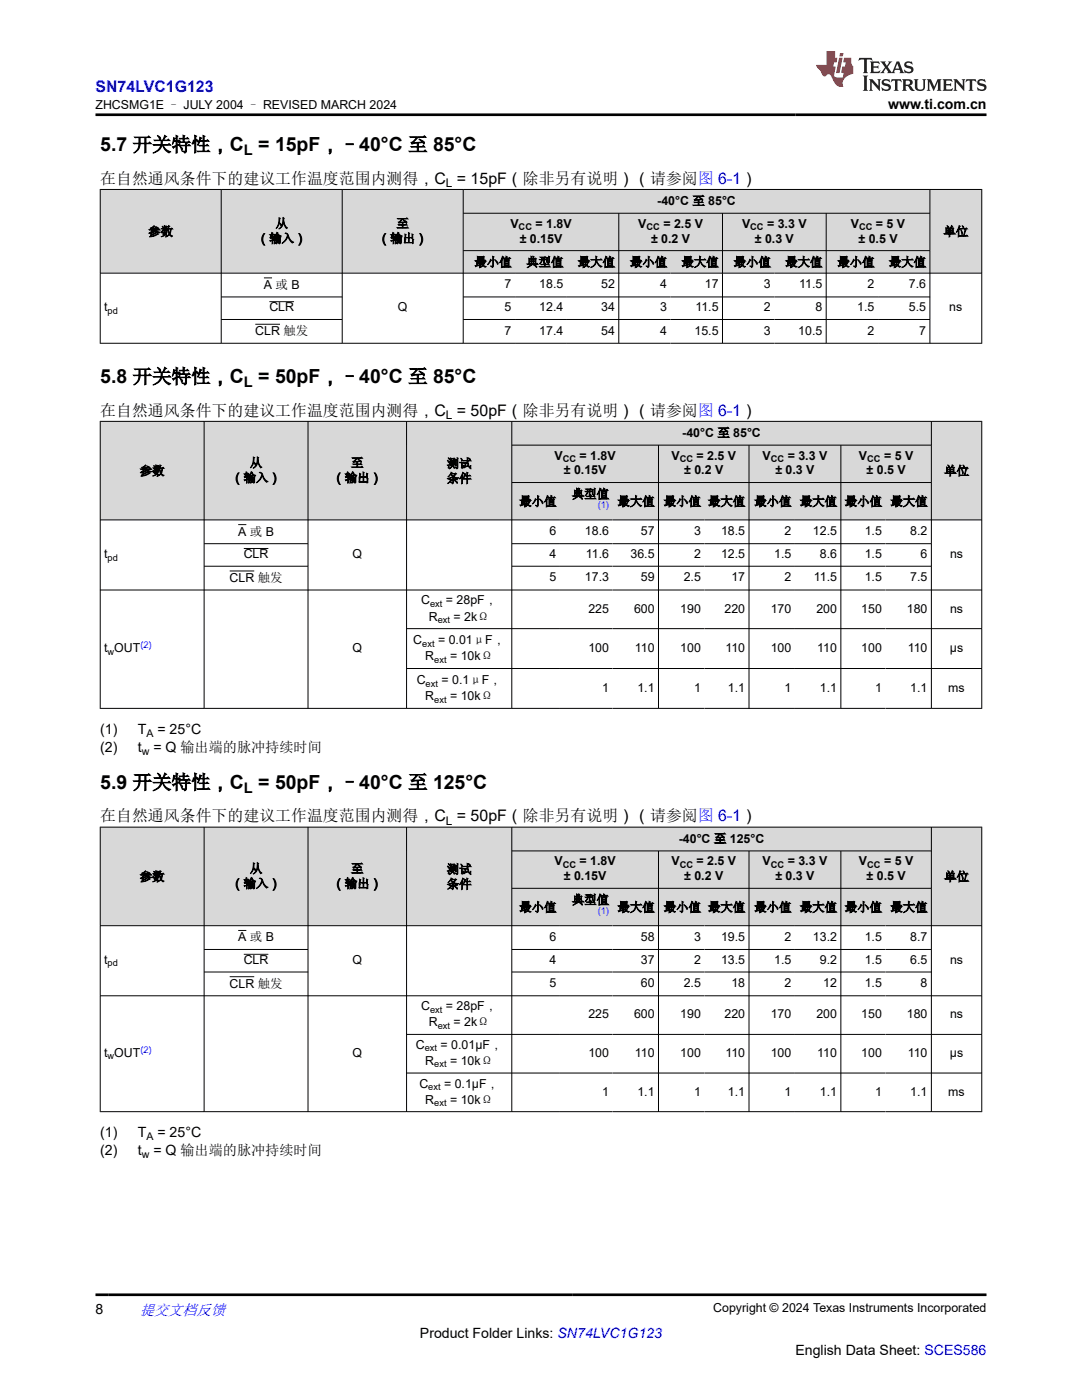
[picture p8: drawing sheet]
<svg xmlns="http://www.w3.org/2000/svg" width="216mm" height="279mm" viewBox="0 0 216 279" stroke-linecap="round" stroke-linejoin="round" font-family="sans-serif">
<g fill="#d8d8d8">
<path d="M20 37.8h175.9v4.8h-175.9z" fill-rule="evenodd"/>
<path d="M20.1 37.9h24v16.6h-24z" fill-rule="evenodd"/>
<path d="M44.2 37.9h24v16.6h-24z" fill-rule="evenodd"/>
<path d="M68.3 37.9h24.1v16.6h-24.1z" fill-rule="evenodd"/>
<path d="M92.5 37.9h93v4.6h-93z" fill-rule="evenodd"/>
<path d="M185.6 37.9h10.2v16.6h-10.2z" fill-rule="evenodd"/>
<path d="M92.5 42.6h30.9v7.4h-30.9z" fill-rule="evenodd"/>
<path d="M123.5 42.6h20.6v7.4h-20.6z" fill-rule="evenodd"/>
<path d="M144.2 42.6h20.6v7.4h-20.6z" fill-rule="evenodd"/>
<path d="M164.9 42.6h20.6v7.4h-20.6z" fill-rule="evenodd"/>
<path d="M92.5 50.1h10.3v4.4h-10.3z" fill-rule="evenodd"/>
<path d="M102.8 50.1h10.3v4.4h-10.3z" fill-rule="evenodd"/>
<path d="M113.1 50.1h10.3v4.4h-10.3z" fill-rule="evenodd"/>
<path d="M123.5 50.1h10.3v4.4h-10.3z" fill-rule="evenodd"/>
<path d="M133.8 50.1h10.3v4.4h-10.3z" fill-rule="evenodd"/>
<path d="M144.2 50.1h10.3v4.4h-10.3z" fill-rule="evenodd"/>
<path d="M154.5 50.1h10.3v4.4h-10.3z" fill-rule="evenodd"/>
<path d="M164.9 50.1h10.3v4.4h-10.3z" fill-rule="evenodd"/>
<path d="M175.2 50.1h10.3v4.4h-10.3z" fill-rule="evenodd"/>
</g>
<g fill="none" stroke="#000" stroke-width=".2">
<path d="M19.9 37.8h176.1M20 37.7v30.9M44.1 37.7v30.9M68.3 37.7v30.9M92.4 37.7v30.9M185.6 37.7v30.9M195.9 37.7v30.9M19.9 54.5h176.1M44.1 59.3h24.2M52.6 55.5h1.7M92.4 42.6h93.2M92.4 50h93.2"/>
<path d="M92.4 59.3h93.2M123.5 42.6v26M144.2 42.6v26M164.9 42.6v26M19.9 68.5h176.1M44.1 63.8h24.2M50.9 64.7h5M53.7 60.2h5M92.4 63.8h93.2"/>
</g>
<g fill="#d8d8d8">
<path d="M20 84.1h175.9v4.7h-175.9z" fill-rule="evenodd"/>
<path d="M20.1 84.2h20.6v19.5h-20.6z" fill-rule="evenodd"/>
<path d="M40.8 84.2h20.6v19.5h-20.6z" fill-rule="evenodd"/>
<path d="M61.5 84.2h19.6v19.5h-19.6z" fill-rule="evenodd"/>
<path d="M81.2 84.2h20.9v19.5h-20.9z" fill-rule="evenodd"/>
<path d="M102.2 84.2h83.6v4.6h-83.6z" fill-rule="evenodd"/>
<path d="M185.9 84.2h9.9v19.5h-9.9z" fill-rule="evenodd"/>
<path d="M102.2 88.9h29.1v7.3h-29.1z" fill-rule="evenodd"/>
<path d="M131.5 88.9h17.9v7.3h-17.9z" fill-rule="evenodd"/>
<path d="M149.5 88.9h18.2v7.3h-18.2z" fill-rule="evenodd"/>
<path d="M167.8 88.9h18v7.3h-18z" fill-rule="evenodd"/>
<path d="M102.2 96.4h9.5v7.3h-9.5z" fill-rule="evenodd"/>
<path d="M111.7 96.4h10.5v7.3h-10.5z" fill-rule="evenodd"/>
<path d="M122.2 96.4h9.1v7.3h-9.1z" fill-rule="evenodd"/>
<path d="M131.5 96.4h9.1v7.3h-9.1z" fill-rule="evenodd"/>
<path d="M140.6 96.4h8.8v7.3h-8.8z" fill-rule="evenodd"/>
<path d="M149.5 96.4h9.1v7.3h-9.1z" fill-rule="evenodd"/>
<path d="M158.6 96.4h9.1v7.3h-9.1z" fill-rule="evenodd"/>
<path d="M167.8 96.4h8.9v7.3h-8.9z" fill-rule="evenodd"/>
<path d="M176.7 96.4h9.1v7.3h-9.1z" fill-rule="evenodd"/>
</g>
<g fill="none" stroke="#000" stroke-width=".2">
<path d="M19.9 84.1h176.1M20 84v57.4M40.7 84v57.4M61.5 84v57.4M81.1 84v57.4M102.1 84v57.4M102.1 88.8h83.8M102.1 96.3h83.8M131.4 88.8v52.6M149.5 88.8v52.6M167.8 88.8v52.6M185.8 84v57.4"/>
<path d="M195.9 84v57.4M19.9 103.8h176.1M19.9 117.7h176.1M40.7 108.5h20.8M40.7 113h20.8M45.8 114h5M47.5 104.7h1.7M48.6 109.5h5M102.1 108.5h83.8M102.1 113h83.8M81.1 125.5h114.9M81.1 133.4h114.9"/>
<path d="M19.9 141.4h176.1"/>
</g>
<g fill="#d8d8d8">
<path d="M20 165.1h175.9v4.7h-175.9z" fill-rule="evenodd"/>
<path d="M20.1 165.1h20.6v19.6h-20.6z" fill-rule="evenodd"/>
<path d="M40.8 165.1h20.6v19.6h-20.6z" fill-rule="evenodd"/>
<path d="M61.5 165.1h19.6v19.6h-19.6z" fill-rule="evenodd"/>
<path d="M81.2 165.1h20.9v19.6h-20.9z" fill-rule="evenodd"/>
<path d="M102.2 165.1h83.6v4.7h-83.6z" fill-rule="evenodd"/>
<path d="M185.9 165.1h9.9v19.6h-9.9z" fill-rule="evenodd"/>
<path d="M102.2 169.9h29.1v7.3h-29.1z" fill-rule="evenodd"/>
<path d="M131.5 169.9h17.9v7.3h-17.9z" fill-rule="evenodd"/>
<path d="M149.5 169.9h18.2v7.3h-18.2z" fill-rule="evenodd"/>
<path d="M167.8 169.9h18v7.3h-18z" fill-rule="evenodd"/>
<path d="M102.2 177.3h9.5v7.4h-9.5z" fill-rule="evenodd"/>
<path d="M111.7 177.3h10.5v7.4h-10.5z" fill-rule="evenodd"/>
<path d="M122.2 177.3h9.1v7.4h-9.1z" fill-rule="evenodd"/>
<path d="M131.5 177.3h9.1v7.4h-9.1z" fill-rule="evenodd"/>
<path d="M140.6 177.3h8.8v7.4h-8.8z" fill-rule="evenodd"/>
<path d="M149.5 177.3h9.1v7.4h-9.1z" fill-rule="evenodd"/>
<path d="M158.6 177.3h9.1v7.4h-9.1z" fill-rule="evenodd"/>
<path d="M167.8 177.3h8.9v7.4h-8.9z" fill-rule="evenodd"/>
<path d="M176.7 177.3h9.1v7.4h-9.1z" fill-rule="evenodd"/>
</g>
<g fill="none" stroke="#000" stroke-width=".2">
<path d="M19.9 165.1h176.1M20 165v56.9M40.7 165v56.9M61.5 165v56.9M81.1 165v56.9M102.1 165v56.9M102.1 169.8h83.8M102.1 177.3h83.8M131.4 169.8v52.1M149.5 169.8v52.1M167.8 169.8v52.1M185.8 165v56.9"/>
<path d="M195.9 165v56.9M19.9 184.7h176.1M19.9 198.7h176.1M40.7 189.5h20.8M40.7 194h20.8M45.8 194.9h5M47.5 185.7h1.7M48.6 190.4h5M102.1 189.5h83.8M102.1 194h83.8M81.1 206.4h114.9M81.1 214.1h114.9"/>
<path d="M19.9 221.9h176.1"/>
</g>
<path d="M171.5 11.6l-.2 .5 .5-.2h.6v.1v2.2l-.2 .4h1l-.2-.4v-2.2v-.1h.5l.5 .2-.1-.5zM173.6 12.3l.2 .4v1.5l-.2 .4h1.9l.1-.6a1.08 1.08 0 0 1-1.3 .2v-.7h.6l.4 .2v-.7l-.4 .2h-.6v-.5l.2-.2a1 1 0 0 1 1 .3l-.1-.5zM175.7 12.3l.9 1.1-1 1.2h.9l-.2-.2 .5-.8 .4 .8-.2 .2h1.6l-.2-.2 .2-.5h.9l.1 .5-.1 .2h.9l-.2-.3-.8-2h-.5l-.9 2.2-.9-1.1 .9-1.1h-.8l.2 .2-.4 .6-.4-.6 .2-.2zM179 12.7l.4 1h-.7zM180.7 12.4a.65 .65 0 0 0-.2 .7 .65 .65 0 0 0 .6 .5l.6 .1 .1 .3a.79 .79 0 0 1-.7 .4 .79 .79 0 0 1-.7-.5l.1 .7 .2-.1a.93 .93 0 0 0 1.1 .1 .93 .93 0 0 0 .4-1 1.46 1.46 0 0 0-1.2-.6l-.1-.3a1.09 1.09 0 0 1 1.2 .2l-.2-.6-.1 .1-.5-.2zM172.2 15.1l.2 .4v2.2l-.2 .4h1l-.2-.4v-2.2l.2-.4zM173.4 15.8l.2 .4v1.5l-.2 .4h.8l-.3-.4 .1-1.3 1.6 1.8v-2l.2-.4h-.7l.1 .2 .1 1.1-1.2-1.3zM176.2 15.9a.65 .65 0 0 0-.2 .8 .65 .65 0 0 0 .6 .4l.6 .2 .1 .2a.79 .79 0 0 1-.7 .4 .79 .79 0 0 1-.7-.5l.1 .7 .2-.1a.93 .93 0 0 0 1.1 .1 .93 .93 0 0 0 .4-.9 1.46 1.46 0 0 0-1.2-.6l-.1-.4a1.09 1.09 0 0 1 1.2 .2l-.1-.6-.2 .1-.5-.1zM177.9 15.8l-.1 .6a.63 .63 0 0 1 .8-.3v1.6l-.3 .4h1l-.2-.4v-1.6a.66 .66 0 0 1 .8 .3l-.1-.6zM180 15.8l.2 .4v1.5l-.2 .4h1l-.2-.2-.1-.7h.5l.1 .2a.79 .79 0 0 0 1.2 .6l-1-.9a.61 .61 0 0 0 .6-.6 .61 .61 0 0 0-.5-.7zM180.8 16.1h.1a.47 .47 0 0 1 .5 .1 .47 .47 0 0 1 .1 .5l-.1 .1-.7 .1zM182.3 15.8l.2 .2a2.27 2.27 0 0 0 .4 2 1.04 1.04 0 0 0 1.7-.7v-1.3l.2-.2h-.8l.2 .4v1.1a.6 .6 0 0 1-.6 .6 .6 .6 0 0 1-.6-.6v-1.1l.3-.4zM184.9 15.8l.2 .4v1.5l-.2 .4h.8l-.3-.4v-1.4l.9 1.9 .9-1.9v1.4l-.3 .4h1l-.2-.4v-1.5l.2-.4h-.8l-.7 1.5-.6-1.5zM188.1 15.8l.2 .4v1.5l-.2 .4h1.9l.1-.6a1.09 1.09 0 0 1-1.3 .2v-.7h.6l.4 .2v-.6l-.4 .2h-.6v-.6l.2-.1a1.01 1.01 0 0 1 1 .3l-.1-.6zM190.2 15.8l.3 .4v1.5l-.3 .4h.8l-.2-.4v-1.3l1.6 1.8v-2l.2-.4h-.7l.2 .2v1.1l-1.2-1.3zM192.8 15.8l-.1 .6a.63 .63 0 0 1 .8-.3v1.6l-.3 .4h1l-.2-.4v-1.6a.66 .66 0 0 1 .8 .3l-.1-.6zM195.2 15.9a.65 .65 0 0 0-.2 .8 .65 .65 0 0 0 .6 .4l.6 .2 .2 .2a.79 .79 0 0 1-.7 .4 .79 .79 0 0 1-.7-.5l.1 .7 .2-.1a.93 .93 0 0 0 1 .1 .93 .93 0 0 0 .5-.9 1.46 1.46 0 0 0-1.3-.6v-.4a1.09 1.09 0 0 1 1.2 .2l-.2-.6-.2 .1-.5-.1z" fill="#231f20"/>
<path d="M164.9 10.2v2.8h-2l.1 .3 .8 1a.95 .95 0 0 0 1 .9 .59 .59 0 0 1 .5-.4 .59 .59 0 0 1 .5 .4l.4 .7a1.59 1.59 0 0 0 2.1 1.4 1.61 1.61 0 0 1 1-2.3l1-.3-.1-1.5a1.59 1.59 0 0 1-.3-1.7h-1.5l-.2 .9h.6l-.2 .9h-.5l-.2 1v.2l.4 .1-.1 .9h-.7a.73 .73 0 0 1-1-.7l.3-1.5h-.5l.1-.9h.5l.2-.9h-.5v-1.3zM167.4 11.5l-.6 3.1h.7l.6-3.1zM167.6 10.6l-.1 .6h.7l.1-.6z" fill="#ed1c24"/>
<path d="M19 22.9h177.8M19 258.4h177.8" fill="none" stroke="#000" stroke-width=".53"/>
<g font-size="3.9">
<text x="20" y="30.2">5.7 开关特性，C</text>
<text x="51.5" y="30.2">= 15pF，–40°C 至 85°C</text>
<text x="20" y="76.5">5.8 开关特性，C</text>
<text x="51.5" y="76.5">= 50pF，–40°C 至 85°C</text>
<text x="20" y="157.4">5.9 开关特性，C</text>
<text x="51.5" y="157.4">= 50pF，–40°C 至 125°C</text>
</g>
<text font-size="3.2" fill="#00f" x="19" y="18.3">SN74LVC1G123</text>
<g font-size="3.2">
<text x="20" y="36.7">在自然通风条件下的建议工作温度范围内测得，C = 15pF（除非另有说明）（请参阅图 6-1）</text>
<text x="20" y="82.9">在自然通风条件下的建议工作温度范围内测得，C = 50pF（除非另有说明）（请参阅图 6-1）</text>
<text x="20" y="163.9">在自然通风条件下的建议工作温度范围内测得，C = 50pF（除非另有说明）（请参阅图 6-1）</text>
</g>
<text font-size="3" fill="#00f" x="27.9" y="262.4">提交文档反馈</text>
<g font-size="2.9">
<text x="48.7" y="31">L</text>
<text x="48.7" y="77.2">L</text>
<text x="48.7" y="158.2">L</text>
</g>
<g font-size="2.8">
<text x="177.2" y="21.7">www.ti.com.cn</text>
<text x="20" y="146.4">(1)</text>
<text x="27.5" y="146.4">T</text>
<text x="31.4" y="146.4">= 25°C</text>
<text x="20" y="150.1">(2)</text>
<text x="27.5" y="150.1">t</text>
<text x="30.6" y="150.1">= Q 输出端的脉冲持续时间</text>
<text x="20" y="226.9">(1)</text>
<text x="27.5" y="226.9">T</text>
<text x="31.4" y="226.9">= 25°C</text>
<text x="20" y="230.6">(2)</text>
<text x="27.5" y="230.6">t</text>
<text x="30.6" y="230.6">= Q 输出端的脉冲持续时间</text>
<text x="19" y="262.1">8</text>
<text x="83.8" y="266.9">Product Folder Links: SN74LVC1G123</text>
<text x="158.7" y="270.3">English Data Sheet: SCES586</text>
</g>
<g font-size="2.5">
<text x="19" y="21.8">ZHCSMG1E – JULY 2004 – REVISED MARCH 2024</text>
<text x="131.1" y="40.9">-40°C 至 85°C</text>
<text x="29.6" y="47.1">参数</text>
<text x="55" y="45.4">从</text>
<text x="79.1" y="45.4">至</text>
<text x="101.8" y="45.4">V</text>
<text x="106.8" y="45.4">= 1.8V</text>
<text x="127.4" y="45.4">V</text>
<text x="132.4" y="45.4">= 2.5 V</text>
<text x="148.1" y="45.4">V</text>
<text x="153.1" y="45.4">= 3.3 V</text>
<text x="169.8" y="45.4">V</text>
<text x="174.8" y="45.4">= 5 V</text>
<text x="188.3" y="47.1">单位</text>
<text x="51.3" y="48.4">（输入）</text>
<text x="75.4" y="48.4">（输出）</text>
<text x="94.7" y="53.2">最小值</text>
<text x="103.7" y="48.4">± 0.15V</text>
<text x="105" y="53.2">典型值</text>
<text x="115.3" y="53.2">最大值</text>
<text x="125.7" y="53.2">最小值</text>
<text x="129.9" y="48.4">± 0.2 V</text>
<text x="136" y="53.2">最大值</text>
<text x="146.4" y="53.2">最小值</text>
<text x="150.6" y="48.4">± 0.3 V</text>
<text x="156.7" y="53.2">最大值</text>
<text x="167.1" y="53.2">最小值</text>
<text x="171.3" y="48.4">± 0.5 V</text>
<text x="177.4" y="53.2">最大值</text>
<text x="52.6" y="57.7">A 或 B</text>
<text x="100.7" y="57.5">7</text>
<text x="107.6" y="57.5">18.5</text>
<text x="120" y="57.5">52</text>
<text x="131.7" y="57.5">4</text>
<text x="140.7" y="57.5">17</text>
<text x="152.4" y="57.5">3</text>
<text x="159.5" y="57.5">11.5</text>
<text x="173.1" y="57.5">2</text>
<text x="181.4" y="57.5">7.6</text>
<text x="20.8" y="62.2">t</text>
<text x="53.7" y="62.2">CLR</text>
<text x="79.4" y="62.2">Q</text>
<text x="100.7" y="62.2">5</text>
<text x="107.6" y="62.2">12.4</text>
<text x="120" y="62.2">34</text>
<text x="131.7" y="62.2">3</text>
<text x="138.8" y="62.2">11.5</text>
<text x="152.4" y="62.2">2</text>
<text x="162.7" y="62.2">8</text>
<text x="171.1" y="62.2">1.5</text>
<text x="181.4" y="62.2">5.5</text>
<text x="189.4" y="62.2">ns</text>
<text x="50.9" y="66.9">CLR 触发</text>
<text x="100.7" y="66.8">7</text>
<text x="107.6" y="66.8">17.4</text>
<text x="120" y="66.8">54</text>
<text x="131.7" y="66.8">4</text>
<text x="138.6" y="66.8">15.5</text>
<text x="152.4" y="66.8">3</text>
<text x="159.3" y="66.8">10.5</text>
<text x="173.1" y="66.8">2</text>
<text x="183.4" y="66.8">7</text>
<text x="136.1" y="87.2">-40°C 至 85°C</text>
<text x="27.9" y="94.8">参数</text>
<text x="49.9" y="93.2">从</text>
<text x="70.1" y="93.2">至</text>
<text x="89.2" y="93.3">测试</text>
<text x="110.6" y="91.7">V</text>
<text x="112.5" y="94.7">± 0.15V</text>
<text x="115.7" y="91.7">= 1.8V</text>
<text x="134" y="91.7">V</text>
<text x="136.5" y="94.7">± 0.2 V</text>
<text x="139" y="91.7">= 2.5 V</text>
<text x="152.2" y="91.7">V</text>
<text x="154.7" y="94.7">± 0.3 V</text>
<text x="157.2" y="91.7">= 3.3 V</text>
<text x="171.4" y="91.7">V</text>
<text x="172.9" y="94.7">± 0.5 V</text>
<text x="176.4" y="91.7">= 5 V</text>
<text x="188.4" y="94.8">单位</text>
<text x="46.2" y="96.2">（输入）</text>
<text x="66.4" y="96.2">（输出）</text>
<text x="89.2" y="96.3">条件</text>
<text x="103.6" y="100.9">最小值</text>
<text x="114.1" y="99.4">典型值</text>
<text x="123.2" y="100.9">最大值</text>
<text x="132.4" y="100.9">最小值</text>
<text x="141.3" y="100.9">最大值</text>
<text x="150.5" y="100.9">最小值</text>
<text x="159.6" y="100.9">最大值</text>
<text x="168.6" y="100.9">最小值</text>
<text x="177.7" y="100.9">最大值</text>
<text x="47.5" y="106.9">A 或 B</text>
<text x="109.7" y="106.8">6</text>
<text x="116.7" y="106.8">18.6</text>
<text x="127.9" y="106.8">57</text>
<text x="138.5" y="106.8">3</text>
<text x="143.9" y="106.8">18.5</text>
<text x="156.5" y="106.8">2</text>
<text x="162.2" y="106.8">12.5</text>
<text x="172.5" y="106.8">1.5</text>
<text x="181.6" y="106.8">8.2</text>
<text x="20.8" y="111.4">t</text>
<text x="48.6" y="111.4">CLR</text>
<text x="70.3" y="111.4">Q</text>
<text x="109.7" y="111.4">4</text>
<text x="116.9" y="111.4">11.6</text>
<text x="125.8" y="111.4">36.5</text>
<text x="138.5" y="111.4">2</text>
<text x="143.9" y="111.4">12.5</text>
<text x="154.5" y="111.4">1.5</text>
<text x="163.6" y="111.4">8.6</text>
<text x="172.5" y="111.4">1.5</text>
<text x="183.7" y="111.4">6</text>
<text x="189.6" y="111.4">ns</text>
<text x="45.8" y="116.1">CLR 触发</text>
<text x="109.7" y="116">5</text>
<text x="116.7" y="116">17.3</text>
<text x="127.9" y="116">59</text>
<text x="136.4" y="116">2.5</text>
<text x="145.9" y="116">17</text>
<text x="156.5" y="116">2</text>
<text x="162.4" y="116">11.5</text>
<text x="172.5" y="116">1.5</text>
<text x="181.6" y="116">7.5</text>
<text x="84" y="120.6">C</text>
<text x="85.6" y="123.8">R</text>
<text x="89" y="120.6">= 28pF，</text>
<text x="90.5" y="123.8">= 2kΩ</text>
<text x="117.4" y="122.2">225</text>
<text x="126.5" y="122.2">600</text>
<text x="135.7" y="122.2">190</text>
<text x="144.6" y="122.2">220</text>
<text x="153.8" y="122.2">170</text>
<text x="162.9" y="122.2">200</text>
<text x="171.9" y="122.2">150</text>
<text x="181" y="122.2">180</text>
<text x="189.6" y="122.2">ns</text>
<text x="20.8" y="130.2">t OUT</text>
<text x="70.3" y="130.2">Q</text>
<text x="82.5" y="128.6">C</text>
<text x="84.9" y="131.8">R</text>
<text x="87.4" y="128.6">= 0.01μF，</text>
<text x="89.8" y="131.8">= 10kΩ</text>
<text x="117.4" y="130.1">100</text>
<text x="126.7" y="130.1">110</text>
<text x="135.7" y="130.1">100</text>
<text x="144.8" y="130.1">110</text>
<text x="153.8" y="130.1">100</text>
<text x="163.1" y="130.1">110</text>
<text x="171.9" y="130.1">100</text>
<text x="181.1" y="130.1">110</text>
<text x="189.5" y="130.1">µs</text>
<text x="83.1" y="136.6">C</text>
<text x="88.1" y="136.6">= 0.1μF，</text>
<text x="84.9" y="139.8">R</text>
<text x="89.8" y="139.8">= 10kΩ</text>
<text x="120.2" y="138">1</text>
<text x="127.2" y="138">1.1</text>
<text x="138.5" y="138">1</text>
<text x="145.3" y="138">1.1</text>
<text x="156.5" y="138">1</text>
<text x="163.6" y="138">1.1</text>
<text x="174.6" y="138">1</text>
<text x="181.6" y="138">1.1</text>
<text x="189.2" y="138">ms</text>
<text x="110.6" y="172.7">V</text>
<text x="115.7" y="172.7">= 1.8V</text>
<text x="134" y="172.7">V</text>
<text x="135.4" y="168.2">-40°C 至 125°C</text>
<text x="139" y="172.7">= 2.5 V</text>
<text x="152.2" y="172.7">V</text>
<text x="157.2" y="172.7">= 3.3 V</text>
<text x="171.4" y="172.7">V</text>
<text x="176.4" y="172.7">= 5 V</text>
<text x="27.9" y="175.8">参数</text>
<text x="46.2" y="177.2">（输入）</text>
<text x="49.9" y="174.2">从</text>
<text x="66.4" y="177.2">（输出）</text>
<text x="70.1" y="174.2">至</text>
<text x="89.2" y="174.3">测试</text>
<text x="89.2" y="177.3">条件</text>
<text x="112.5" y="175.7">± 0.15V</text>
<text x="136.5" y="175.7">± 0.2 V</text>
<text x="154.7" y="175.7">± 0.3 V</text>
<text x="172.9" y="175.7">± 0.5 V</text>
<text x="188.4" y="175.8">单位</text>
<text x="103.6" y="181.9">最小值</text>
<text x="114.1" y="180.4">典型值</text>
<text x="123.2" y="181.9">最大值</text>
<text x="132.4" y="181.9">最小值</text>
<text x="141.3" y="181.9">最大值</text>
<text x="150.5" y="181.9">最小值</text>
<text x="159.6" y="181.9">最大值</text>
<text x="168.6" y="181.9">最小值</text>
<text x="177.7" y="181.9">最大值</text>
<text x="47.5" y="187.9">A 或 B</text>
<text x="109.7" y="187.8">6</text>
<text x="127.9" y="187.8">58</text>
<text x="138.5" y="187.8">3</text>
<text x="143.9" y="187.8">19.5</text>
<text x="156.5" y="187.8">2</text>
<text x="162.2" y="187.8">13.2</text>
<text x="172.5" y="187.8">1.5</text>
<text x="181.6" y="187.8">8.7</text>
<text x="20.8" y="192.4">t</text>
<text x="45.8" y="197.1">CLR 触发</text>
<text x="48.6" y="192.4">CLR</text>
<text x="70.3" y="192.4">Q</text>
<text x="109.7" y="192.4">4</text>
<text x="109.7" y="197">5</text>
<text x="127.9" y="192.4">37</text>
<text x="127.9" y="197">60</text>
<text x="136.4" y="197">2.5</text>
<text x="138.5" y="192.4">2</text>
<text x="143.9" y="192.4">13.5</text>
<text x="145.9" y="197">18</text>
<text x="154.5" y="192.4">1.5</text>
<text x="156.5" y="197">2</text>
<text x="163.6" y="192.4">9.2</text>
<text x="164.3" y="197">12</text>
<text x="172.5" y="192.4">1.5</text>
<text x="172.5" y="197">1.5</text>
<text x="181.6" y="192.4">6.5</text>
<text x="183.7" y="197">8</text>
<text x="189.6" y="192.4">ns</text>
<text x="84" y="201.6">C</text>
<text x="89" y="201.6">= 28pF，</text>
<text x="117.4" y="203.2">225</text>
<text x="126.5" y="203.2">600</text>
<text x="135.7" y="203.2">190</text>
<text x="144.6" y="203.2">220</text>
<text x="153.8" y="203.2">170</text>
<text x="162.9" y="203.2">200</text>
<text x="171.9" y="203.2">150</text>
<text x="181" y="203.2">180</text>
<text x="189.6" y="203.2">ns</text>
<text x="83" y="209.3">C</text>
<text x="85.6" y="204.8">R</text>
<text x="87.9" y="209.3">= 0.01µF，</text>
<text x="90.5" y="204.8">= 2kΩ</text>
<text x="20.8" y="210.9">t OUT</text>
<text x="70.3" y="210.9">Q</text>
<text x="84.9" y="212.5">R</text>
<text x="89.8" y="212.5">= 10kΩ</text>
<text x="117.4" y="210.9">100</text>
<text x="126.7" y="210.9">110</text>
<text x="135.7" y="210.9">100</text>
<text x="144.8" y="210.9">110</text>
<text x="153.8" y="210.9">100</text>
<text x="163.1" y="210.9">110</text>
<text x="171.9" y="210.9">100</text>
<text x="181.1" y="210.9">110</text>
<text x="189.5" y="210.9">µs</text>
<text x="83.7" y="217">C</text>
<text x="84.9" y="220.2">R</text>
<text x="88.6" y="217">= 0.1µF，</text>
<text x="89.8" y="220.2">= 10kΩ</text>
<text x="120.2" y="218.6">1</text>
<text x="127.2" y="218.6">1.1</text>
<text x="138.5" y="218.6">1</text>
<text x="145.3" y="218.6">1.1</text>
<text x="156.5" y="218.6">1</text>
<text x="163.6" y="218.6">1.1</text>
<text x="174.6" y="218.6">1</text>
<text x="181.6" y="218.6">1.1</text>
<text x="189.2" y="218.6">ms</text>
<text x="142.3" y="261.8">Copyright © 2024 Texas Instruments Incorporated</text>
</g>
<g font-size="2.4">
<text x="89" y="37.3">L</text>
<text x="89" y="83.6">L</text>
<text x="89" y="164.6">L</text>
</g>
<g font-size="2.1">
<text x="29.2" y="147">A</text>
<text x="28.3" y="150.7">w</text>
<text x="29.2" y="227.5">A</text>
<text x="28.3" y="231.2">w</text>
</g>
<g font-size="1.9">
<text x="103.5" y="45.9">CC</text>
<text x="129" y="45.9">CC</text>
<text x="149.7" y="45.9">CC</text>
<text x="171.4" y="45.9">CC</text>
<text x="21.5" y="62.6">pd</text>
<text x="112.3" y="92.2">CC</text>
<text x="135.6" y="92.2">CC</text>
<text x="153.8" y="92.2">CC</text>
<text x="173" y="92.2">CC</text>
<text x="21.5" y="111.9">pd</text>
<text x="85.8" y="121.1">ext</text>
<text x="87.3" y="124.3">ext</text>
<text x="21.5" y="130.7">w</text>
<text x="84.2" y="129.1">ext</text>
<text x="84.9" y="137">ext</text>
<text x="86.6" y="132.3">ext</text>
<text x="86.6" y="140.3">ext</text>
<text x="112.3" y="173.2">CC</text>
<text x="135.6" y="173.2">CC</text>
<text x="153.8" y="173.2">CC</text>
<text x="173" y="173.2">CC</text>
<text x="21.5" y="192.9">pd</text>
<text x="85.8" y="202.1">ext</text>
<text x="84.8" y="209.8">ext</text>
<text x="87.3" y="205.3">ext</text>
<text x="21.5" y="211.4">w</text>
<text x="86.6" y="213">ext</text>
<text x="85.5" y="217.5">ext</text>
<text x="86.6" y="220.7">ext</text>
</g>
<g font-size="1.9" fill="#00f">
<text x="119.3" y="101.3">(1)</text>
<text x="28" y="129.4">(2)</text>
<text x="119.3" y="182.3">(1)</text>
<text x="28" y="210.1">(2)</text>
</g>
</svg>
